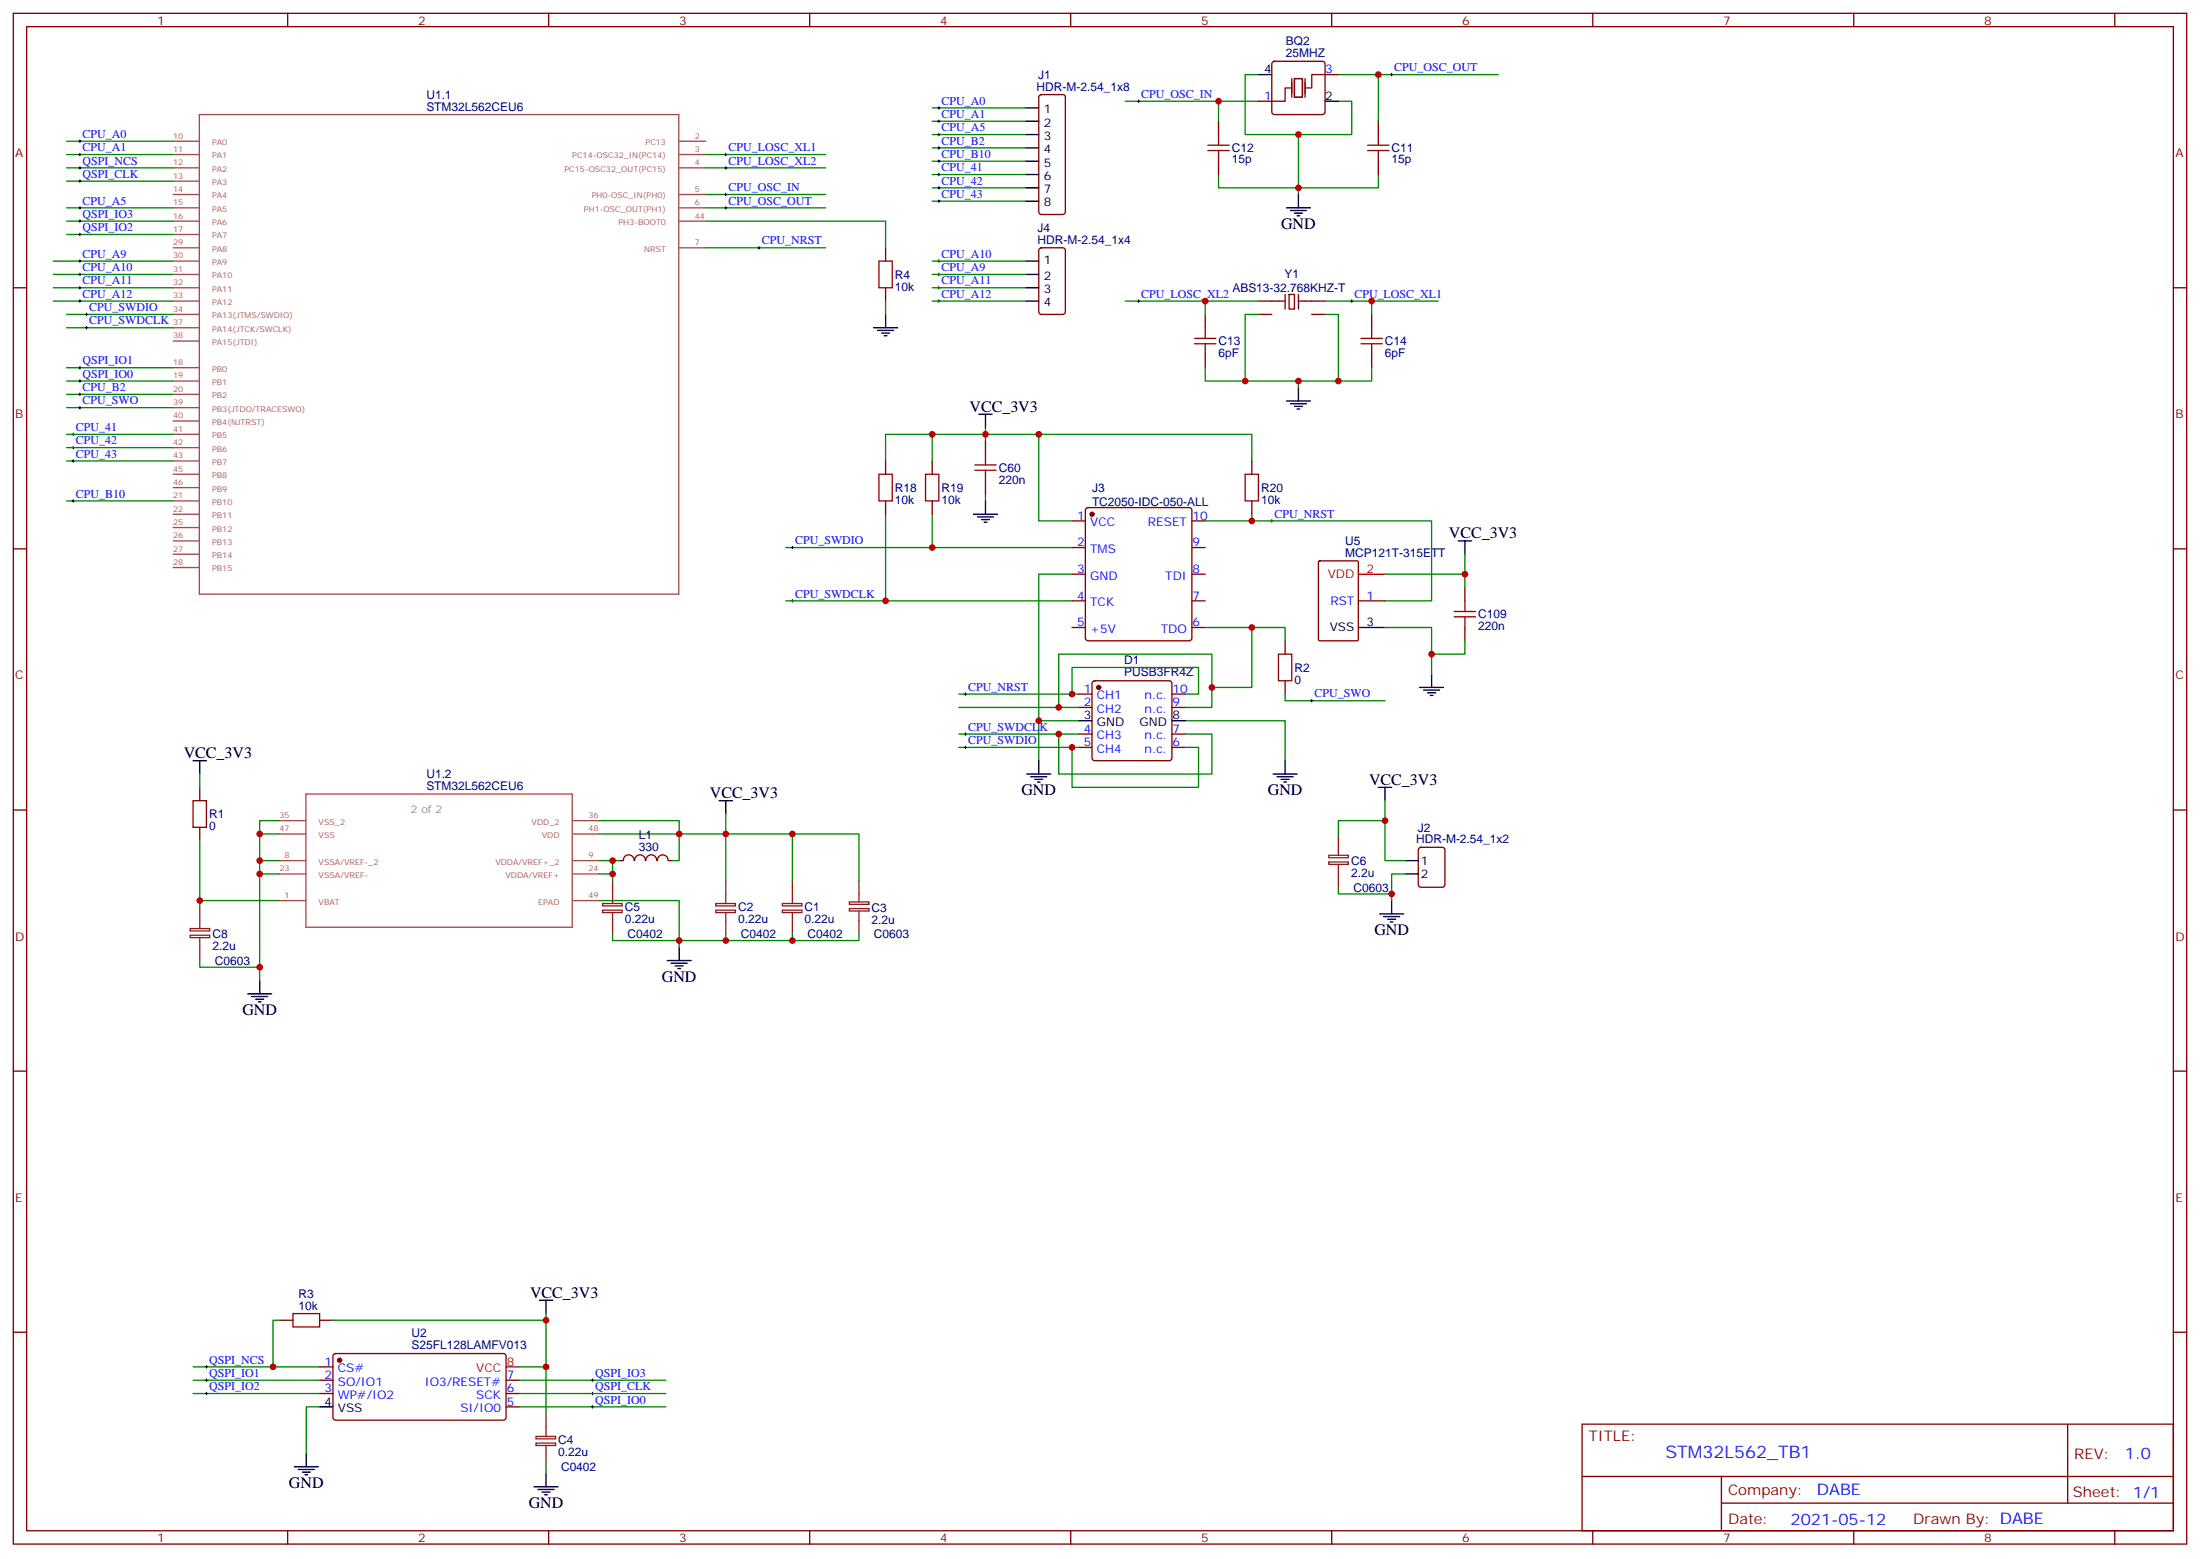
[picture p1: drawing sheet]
<svg xmlns="http://www.w3.org/2000/svg" width="583mm" height="413mm" viewBox="0 0 583 413" stroke-linecap="round" stroke-linejoin="round" font-family="sans-serif">
<g fill="none" stroke="#870000" stroke-width=".35">
<path d="M3.5 3.5h575.8v405.4h-575.8zM7.1 7.1h568.6v398.2h-568.6zM76.2 3.5v3.6M145.3 3.5v3.6M214.5 3.5v3.6M283.6 3.5v3.6M337.1 16.4l.5-.2h12.7a.71 .71 0 0 1 .7 .7v12.7l-.2 .5-.5 .2h-12.7l-.5-.2-.2-.5v-12.7zM351 19.8h3.5M352.8 3.5v3.6M421.9 3.5v3.6M491.1 3.5v3.6M560.2 3.5v3.6"/>
<path d="M275.4 25.3l.5-.3h5.6a.71 .71 0 0 1 .7 .8v30.3l-.2 .5-.5 .2h-5.6l-.5-.2-.2-.5v-30.3zM322.8 32.1v3.5M333.4 26.8h3.5M365.1 32.1v3.5M322.8 42.7v3.5M365.1 42.7v3.5M3.5 76.2h3.6M234.6 65.6v3.5M234.6 76.2v3.5M275.4 65.8l.5-.2h5.6a.71 .71 0 0 1 .7 .7v16.5l-.7 .5h-5.6l-.5-.3-.2-.5v-16.2zM333.4 79.7h7M340.4 78v3.8"/>
<path d="M341.5 78h1.4v3.8h-1.4zM344 79.7h7M344 78v3.8M575.7 76.2h3.6M319.3 83.3v3.5M319.3 93.8v3.6M333.4 83.3h3.5M347.5 83.3h3.5M363.4 83.3v3.5M363.4 93.8v3.6M261.1 116.8v3.5M234.6 122.1v3.5"/>
<path d="M234.6 132.6v3.6M246.9 122.1v3.5M246.9 132.6v3.6M261.1 127.4v3.5M284 137.9h3.5M287.7 134.6l.5-.2h26.8a.71 .71 0 0 1 .7 .7v33.9l-.2 .5-.5 .2h-26.8l-.5-.2-.2-.5v-33.9zM315.7 137.9h3.6M331.6 122.1v3.5M331.6 132.6v3.6M3.5 145.3h3.6M284 145h3.5M284 152h3.5"/>
<path d="M284 159.1h3.5M315.7 145h3.6M315.7 152h3.6M315.7 159.1h3.6M349.3 148.7l.3-.2h9.9l.3 .2v20.6l-.2 .3-10 .1-.3-.2zM359.8 159.1h7.1M388.1 155.6v3.5M575.7 145.3h3.6M284 166.2h3.5M315.7 166.2h3.6M340.4 169.7v3.5M388.1 166.2v3.5"/>
<path d="M285.8 183.8h3.5M285.8 187.3h3.5M285.8 194.4h3.5M285.8 197.9h3.5M289.5 180.5l.5-.2h19.7a.71 .71 0 0 1 .7 .7v19.7l-.2 .5-.5 .2h-19.7l-.5-.2-.2-.5v-19.7zM310.4 183.8h3.6M310.4 187.3h3.6M310.4 194.4h3.6M310.4 197.9h3.6M340.4 180.3v3.5M3.5 214.5h3.6M52.9 208.5v3.5"/>
<path d="M52.9 219.1v3.5M575.7 214.5h3.6M164 227.9h1.1M165.1 227.9a1.41 1.41 0 0 1 1.4-1.5 1.41 1.41 0 0 1 1.5 1.5M168.1 227.9a1.41 1.41 0 0 1 1.4-1.5 1.41 1.41 0 0 1 1.4 1.5M171.1 227.9a1.41 1.41 0 0 1 1.4-1.5 1.41 1.41 0 0 1 1.4 1.5M174.2 227.9a1.41 1.41 0 0 1 1.4-1.5 1.41 1.41 0 0 1 1.4 1.5M177.1 227.9h1.1M375.9 224.6l.5-.2h5.7a.71 .71 0 0 1 .7 .7l-.1 9.4-.6 .4h-5.7l-.5-.2-.2-.5v-9.1zM3.5 283.6h3.6M575.7 283.6h3.6M3.5 352.8h3.6"/>
<path d="M74.1 349.6h3.5M84.7 349.6h3.5M88.4 358.6l.5-.2h44.4a.71 .71 0 0 1 .8 .7v16.3l-.5 .6-44.7 .1-.5-.3-.2-.4v-16.3zM575.7 352.8h3.6M84.7 361.9h3.5M84.7 365.5h3.5M84.7 369h3.5M134.1 365.5h3.5M134.1 369h3.5M134.1 372.5h3.5M419.1 377.1h156.6v28.2h-156.6zM547.7 377.1v20.9"/>
<path d="M419.1 391h156.5M456 398h119.6M456 391v14.1M76.2 405.3v3.6M145.3 405.3v3.6M214.5 405.3v3.6M283.6 405.3v3.6M352.8 405.3v3.6M421.9 405.3v3.6M491.1 405.3v3.6M560.2 405.3v3.6"/>
</g>
<g fill="none" stroke="#a64a4a" stroke-width=".35">
<path d="M45.9 37.4h6.9M52.8 30.3h127v127h-127zM180 37.4h7M45.9 40.9h6.9M45.9 44.4h6.9M45.9 48h6.9M45.9 51.5h6.9M45.9 55h6.9M45.9 58.6h6.9M180 40.9h7M180 44.4h7M180 51.5h7"/>
<path d="M180 55h7M180 58.6h7M45.9 62.1h6.9M45.9 65.6h6.9M45.9 69.1h6.9M45.9 72.7h6.9M45.9 76.2h6.9M45.9 79.7h6.9M180 65.6h7M45.9 83.3h6.9M45.9 86.8h6.9M45.9 90.3h6.9"/>
<path d="M45.9 97.4h6.9M45.9 100.9h6.9M45.9 104.4h6.9M45.9 107.9h6.9M45.9 111.5h6.9M45.9 115h6.9M45.9 118.5h6.9M45.9 122.1h6.9M45.9 125.6h6.9M45.9 129.1h6.9M45.9 132.6h6.9M45.9 136.2h6.9"/>
<path d="M45.9 139.7h6.9M45.9 143.2h6.9M45.9 146.8h6.9M45.9 150.3h6.9M74.1 217.3h6.9M81 210.3h70.6v35.2h-70.6zM151.8 217.3h6.9M74.1 220.8h6.9M74.1 227.9h6.9M74.1 231.4h6.9M74.1 238.5h6.9M151.8 220.8h6.9"/>
<path d="M151.8 227.9h6.9M151.8 231.4h6.9M151.8 238.5h6.9"/>
</g>
<g fill="none" stroke="#8c2424" stroke-width=".35">
<path d="M159.6 239.3h5.2v.6h-5.2zM162.3 233.2v6M189.6 239.3h5.2v.6h-5.2zM192.3 233.2v6M207.3 239.3h5.1v.6h-5.1zM209.9 233.2v6M225 238.8h5.2v.7h-5.2zM227.5 233.2v5.6M352 228.2h5.2v.7h-5.2zM352 226.5h5.2v.6h-5.2zM354.5 220.8v5.7M354.5 229v5.9"/>
<path d="M50.4 247.6h5.2v.7h-5.2zM50.4 245.9h5.2v.6h-5.2zM52.9 240.2v5.7M52.9 248.4v6M159.6 241h5.2v.7h-5.2zM162.3 241.7v5.6M189.6 241h5.2v.7h-5.2zM192.3 241.7v5.6M207.3 241h5.1v.7h-5.1zM209.9 241.7v5.6M225 240.6h5.2v.6h-5.2zM227.5 241.3v6"/>
<path d="M144.6 374.3v6M142 380.4h5.2v.6h-5.2zM142 382.1h5.2v.7h-5.2zM144.6 382.8v5.6"/>
</g>
<g fill="none" stroke="#000" stroke-width=".35">
<path d="M333.4 19.8h3.5M271.6 28.6h3.6M271.6 32.1h3.6M271.6 35.6h3.6M271.6 39.2h3.6M351 26.8h3.5M271.6 42.7h3.6M271.6 46.2h3.6M271.6 49.7h3.6M271.6 53.3h3.6M340.8 55h6.3M341.8 55.7h4.3"/>
<path d="M342.9 56.4h2.1M343.6 57.1h.7M344 51.5v3.5M271.6 69.1h3.6M271.6 72.7h3.6M271.6 76.2h3.6M271.6 79.7h3.6M231.4 86.8h6.4M232.5 87.5h4.2M233.5 88.2h2.2M234.2 88.9h.7M234.6 83.3v3.5"/>
<path d="M259.3 109.7h3.5M261.1 109.7v3.5M340.8 106.2h6.3M341.8 106.9h4.3M342.9 107.6h2.1M343.6 108.3h.7M344 102.7v3.5M257.9 136.2h6.3M258.9 136.9h4.3M260 137.6h2.1M260.7 138.3h.7M261.1 132.6v3.6"/>
<path d="M386.3 143.2h3.5M388.1 143.2v3.6M359.8 166.2h7.1M379.2 178.5v3.5M285.8 190.9h3.5M310.4 190.9h3.6M376.1 182h6.3M377.1 182.7h4.3M378.2 183.4h2.1M378.9 184.1h.7M51.2 201.4h3.5M52.9 201.4v3.6"/>
<path d="M190.5 212h3.5M192.3 212v3.5M272 205h6.3M273 205.7h4.3M274.1 206.4h2.1M274.8 207.1h.7M275.2 201.4v3.6M337.3 205h6.3M338.3 205.7h4.2M339.4 206.4h2.1M340.1 207.1h.7M340.4 201.4v3.6"/>
<path d="M365.1 208.5h3.6M366.9 208.5v3.5M368.7 238.5v3.5M372.2 227.9h3.5M372.2 231.4h3.5M68.8 259.6v3.6M176.7 254.4h6.4M177.8 255.1h4.2M178.9 255.8h2.1M179.6 256.5h.7M179.9 250.8v3.6M365.5 242h6.3"/>
<path d="M366.5 242.7h4.3M367.6 243.4h2.1M368.3 244.1h.7M65.6 263.2h6.4M66.7 263.9h4.2M67.7 264.6h2.1M68.4 265.3h.7M142.9 344.3h3.5M144.6 344.3v3.5M84.7 372.5h3.5M78 388.4h6.3M79 389.1h4.3"/>
<path d="M80.1 389.8h2.1M80.8 390.5h.7M81.1 384.9v3.5M141.5 393.7h6.3M142.5 394.4h4.3M143.6 395.1h2.1M144.3 395.8h.7M144.6 390.2v3.5"/>
</g>
<g fill="none" stroke="#008700" stroke-width=".35">
<path d="M333.4 19.8h-3.6v15.8h14.2v15.9M354.5 19.8h42.4M365.1 19.8v12.3M17.6 37.4h28.3M246.9 39.2h24.7M246.9 35.6h24.7M246.9 32.1h24.7M246.9 28.6h24.7M298.1 26.8h35.3M322.8 26.8v5.3M354.5 26.8h3.6v8.8h-14.1M17.6 40.9h28.3"/>
<path d="M17.6 44.4h28.3M17.6 55h28.3M17.6 48h28.3M17.6 58.6h28.3M187 58.6h47.6v7M187 40.9h31.7M187 44.4h31.7M187 51.5h31.7M187 55h31.7M246.9 53.3h24.7M246.9 49.7h24.7M246.9 46.2h24.7"/>
<path d="M246.9 42.7h24.7M322.8 46.2v3.5h42.3v-3.5M14.1 79.7h31.8M14.1 76.2h31.8M14.1 69.1h31.8M14.1 72.7h31.8M17.6 62.1h28.3M187 65.6h31.7M234.6 79.7v3.6M246.9 79.7h24.7M246.9 76.2h24.7M246.9 69.1h24.7"/>
<path d="M246.9 72.7h24.7M298.1 79.7h21.2M333.4 79.7h-14.1v3.6M351 79.7h12.4v3.6M363.4 79.7h17.6M17.6 83.3h28.3M17.6 86.8h28.3M17.6 97.4h28.3M319.3 97.4v3.5h24.7v1.8M333.4 83.3h-3.6v17.6M351 83.3h3.5v17.6M363.4 97.4v3.5h-19.4"/>
<path d="M17.6 107.9h28.3M17.6 100.9h28.3M17.6 118.5h28.3M17.6 115h28.3M17.6 104.4h28.3M246.9 115v7.1M261.1 113.2v3.6M275.2 115h56.4v7.1M17.6 122.1h28.3M17.6 132.6h28.3M234.6 122.1v-7.1h40.6v22.9h8.8M234.6 136.2v22.9"/>
<path d="M246.9 136.2v8.8M261.1 130.9v1.7M319.3 137.9h59.9v21.2h-12.3M331.6 136.2v1.7M208.1 145h75.9M208.1 159.1h75.9M284 152h-8.8v49.4M388.1 146.8v5.2h-21.2M388.1 152v3.6M319.3 166.2h21.1v3.5M331.6 166.2v15.8h-10.6M366.9 166.2h12.3v12.3"/>
<path d="M388.1 169.7v3.5h-8.9M254 183.8h30M254 187.3h26.5M254 194.4h26.5M254 197.9h30M275.2 190.9h10.6M285.8 183.8h-1.8v-7.1h33.5v7.1h-3.5M285.8 187.3h-5.3v-14.1h40.5v14.1h-7M285.8 194.4h-5.3v10.6h40.5v-10.6h-7M285.8 197.9h-1.8v10.6h33.5v-10.6h-3.5M314 190.9h26.4v10.5M340.4 183.8v1.8h26.5"/>
<path d="M52.9 205v3.5M74.1 217.3h-5.3v3.5M158.7 217.3h21.2v3.5h-21.2M192.3 215.5v5.3h17.6v12.4M366.9 212v15.9h5.3M366.9 217.3h-12.4v3.5M52.9 222.6v17.6M52.9 238.5h21.2M74.1 231.4h-5.3v28.2M74.1 227.9h-5.3v3.5M74.1 220.8h-5.3v7.1M158.7 238.5h21.2v12.3"/>
<path d="M158.7 227.9h3.6v3.5h-3.6M162.3 227.9h1.7M162.3 231.4v1.8M178.2 227.9h1.7v-7.1h12.4v12.4M209.9 220.8h17.6v12.4M354.5 234.9v1.8h14.2M372.2 231.4h-3.5v7.1M52.9 254.4v1.7h15.9M162.3 247.3v1.8h30v-1.8M209.9 247.3v1.8h-17.6M227.5 247.3v1.8h-17.6M74.1 349.6h-1.8v12.3"/>
<path d="M88.2 349.6h56.4M144.6 347.8v14.1M51.2 369h33.5M51.2 365.5h33.5M51.2 361.9h33.5M84.7 372.5h-3.6v12.4M137.6 361.9h7v12.4M137.6 369h38.8M137.6 365.5h38.8M137.6 372.5h38.8M144.6 388.4v1.8"/>
</g>
<g fill="none" stroke="#a10000" stroke-width=".35">
<path d="M320 39.9h5.6M320 38.5h5.6M322.8 35.6v2.9M322.8 39.9v2.8M362.3 39.9h5.6M362.3 38.5h5.6M365.1 35.6v2.9M365.1 39.9v2.8M232.8 69.1h3.6v7.1h-3.6zM316.4 91h5.7M316.4 89.6h5.7M319.3 86.8v2.8"/>
<path d="M319.3 91v2.8M360.5 91h5.7M360.5 89.6h5.7M363.4 86.8v2.8M363.4 91v2.8M232.8 125.6h3.6v7h-3.6zM245.2 125.6h3.5v7h-3.5zM258.2 124.5h5.7M258.2 123.1h5.7M261.1 120.3v2.8M261.1 124.5v2.9M329.8 125.6h3.6v7h-3.6z"/>
<path d="M388.1 159.1v2.8M338.7 173.2h3.5v7.1h-3.5zM385.2 163.3h5.7M385.2 161.9h5.7M388.1 163.3v2.9M51.2 212h3.5v7.1h-3.5zM77.6 347.8h7.1v3.6h-7.1z"/>
</g>
<g fill="none" stroke="#000" stroke-width=".26">
<path d="M368.3 19.8h.7M368.7 19.4v.7M20.8 37.4h.7M21.2 37v.7M248.4 28.6h.7M248.4 32.1h.7M248.4 39.2h.7M248.4 35.6h.7M248.7 28.2v.7M248.7 31.8v.7M248.7 35.3v.7M248.7 38.8v.7"/>
<path d="M301.3 26.8h.7M301.6 26.5v.7M20.8 55h.7M20.8 40.9h.7M20.8 44.4h.7M20.8 48h.7M20.8 58.6h.7M21.2 40.6v.7M21.2 44.1v.7M21.2 47.6v.7M21.2 54.7v.7M21.2 58.2v.7"/>
<path d="M191.9 51.5h.7M191.9 55h.7M191.9 40.9h.7M191.9 44.4h.7M192.3 40.6v.7M192.3 44.1v.7M192.3 51.2v.7M192.3 54.7v.7M248.4 53.3h.7M248.4 49.7h.7M248.4 46.2h.7M248.4 42.7h.7"/>
<path d="M248.7 42.3v.7M248.7 45.9v.7M248.7 49.4v.7M248.7 52.9v.7M20.8 79.7h.7M20.8 62.1h.7M20.8 69.1h.7M20.8 72.7h.7M20.8 76.2h.7M21.2 61.7v.7M21.2 68.8v.7M21.2 72.3v.7"/>
<path d="M21.2 75.8v.8M21.2 79.4v.7M200.7 65.6h.7M201.1 65.3v.7M248.4 79.7h.7M248.4 69.1h.7M248.4 72.7h.7M248.4 76.2h.7M248.7 68.8v.7M248.7 72.3v.7M248.7 75.8v.8M248.7 79.4v.7"/>
<path d="M301.3 79.7h.7M301.6 79.4v.7M357.7 79.7h.7M358.1 79.4v.7M20.8 97.4h.7M21.2 97v.7M22.6 83.3h.7M22.6 86.8h.7M22.9 82.9v.7M22.9 86.4v.7M19 118.5h.8M19 115h.8"/>
<path d="M19.4 114.7v.7M19.4 118.2v.7M20.8 107.9h.7M20.8 100.9h.7M20.8 104.4h.7M21.2 100.5v.7M21.2 104.1v.7M21.2 107.6v.7M19 122.1h.8M19 132.6h.8M19.4 121.7v.7M19.4 132.3v.7"/>
<path d="M336.5 137.9h.8M336.9 137.6v.7M209.5 145h.8M209.5 159.1h.8M209.9 144.6v.7M209.9 158.7v.8M255.4 183.8h.7M255.4 194.4h.7M255.4 197.9h.7M255.8 183.4v.7M255.8 194v.7M255.8 197.6v.7"/>
<path d="M347.1 185.6h.7M347.5 185.2v.7M54.3 369h.7M54.3 365.5h.7M54.3 361.9h.7M54.7 361.6v.7M54.7 365.1v.7M54.7 368.7v.7M156.6 369h.7M156.6 365.5h.7M156.6 372.5h.7M157 365.1v.7"/>
<path d="M157 368.7v.7M157 372.2v.7"/>
</g>
<g fill="#870000" stroke="#870000" stroke-width=".35">
<circle cx="289.3" cy="136.2" r=".53"/>
<circle cx="291" cy="182" r=".53"/>
<circle cx="90" cy="360.2" r=".53"/>
</g>
<path d="M359.8 152h7.1M134.1 361.9h3.5" fill="none" stroke="#f00" stroke-width=".35"/>
<path d="M351 19.8h-3.5v3.5h-1.4M341.8 23.3h-1.4v3.5h-3.5M342.2 20.8v5M342.9 20.8h2.1v5h-2.1zM345.7 20.8v5" fill="none" stroke="#870012" stroke-width=".35"/>
<g fill="#c00">
<circle cx="68.8" cy="231.4" r=".88"/>
<circle cx="68.8" cy="227.9" r=".88"/>
<circle cx="68.8" cy="220.8" r=".88"/>
<circle cx="52.9" cy="238.5" r=".88"/>
<circle cx="68.8" cy="256.1" r=".88"/>
<circle cx="179.9" cy="220.8" r=".88"/>
<circle cx="192.3" cy="220.8" r=".88"/>
<circle cx="209.9" cy="220.8" r=".88"/>
<circle cx="179.9" cy="249.1" r=".88"/>
<circle cx="192.3" cy="249.1" r=".88"/>
<circle cx="209.9" cy="249.1" r=".88"/>
<circle cx="162.3" cy="227.9" r=".88"/>
<circle cx="162.3" cy="231.4" r=".88"/>
<circle cx="331.6" cy="137.9" r=".88"/>
<circle cx="275.2" cy="115" r=".88"/>
<circle cx="388.1" cy="152" r=".88"/>
<circle cx="379.2" cy="173.2" r=".88"/>
<circle cx="246.9" cy="145" r=".88"/>
<circle cx="234.6" cy="159.1" r=".88"/>
<circle cx="261.1" cy="115" r=".88"/>
<circle cx="246.9" cy="115" r=".88"/>
<circle cx="275.2" cy="190.9" r=".88"/>
<circle cx="322.8" cy="26.8" r=".88"/>
<circle cx="344" cy="49.7" r=".88"/>
<circle cx="319.3" cy="79.7" r=".88"/>
<circle cx="329.8" cy="100.9" r=".88"/>
<circle cx="344" cy="100.9" r=".88"/>
<circle cx="354.5" cy="100.9" r=".88"/>
<circle cx="363.4" cy="79.7" r=".88"/>
<circle cx="344" cy="35.6" r=".88"/>
<circle cx="365.1" cy="19.8" r=".88"/>
<circle cx="72.3" cy="361.9" r=".88"/>
<circle cx="284" cy="183.8" r=".88"/>
<circle cx="280.5" cy="187.3" r=".88"/>
<circle cx="280.5" cy="194.4" r=".88"/>
<circle cx="284" cy="197.9" r=".88"/>
<circle cx="321" cy="182" r=".88"/>
<circle cx="331.6" cy="166.2" r=".88"/>
<circle cx="368.7" cy="236.7" r=".88"/>
<circle cx="366.9" cy="217.3" r=".88"/>
<circle cx="144.6" cy="361.9" r=".88"/>
<circle cx="144.6" cy="349.6" r=".88"/>
</g>
<text font-size="4.6" fill="#00f" x="441.2" y="386.1">STM32L562_TB1</text>
<g font-size="4.2">
<text x="339.4" y="60.7">GND</text>
<text x="256.8" y="109">VCC_3V3</text>
<text x="383.8" y="142.5">VCC_3V3</text>
<text x="48.7" y="200.7">VCC_3V3</text>
<text x="362.7" y="207.8">VCC_3V3</text>
<text x="188" y="211.3">VCC_3V3</text>
<text x="270.6" y="210.6">GND</text>
<text x="335.8" y="210.6">GND</text>
<text x="364.1" y="247.6">GND</text>
<text x="175.3" y="260">GND</text>
<text x="64.2" y="268.8">GND</text>
<text x="140.4" y="343.6">VCC_3V3</text>
<text x="76.6" y="394.1">GND</text>
<text x="140.1" y="399.3">GND</text>
</g>
<g font-size="4.2" fill="#00f">
<text x="562.9" y="386.4">1.0</text>
<text x="481.3" y="395.9">DABE</text>
<text x="474.4" y="403.7">2021-05-12</text>
</g>
<g font-size="3.9" fill="#800">
<text x="420.9" y="381.7">TITLE:</text>
<text x="549.5" y="386.4">REV:</text>
<text x="457.8" y="395.9">Company:</text>
<text x="549.1" y="396.5">Sheet: 1/1</text>
<text x="457.8" y="403.6">Date:</text>
<text x="506.8" y="403.7">Drawn By: DABE</text>
</g>
<g font-size="3.2" fill="#800">
<text x="41.6" y="6.5">1</text>
<text x="110.8" y="6.5">2</text>
<text x="179.9" y="6.5">3</text>
<text x="249.1" y="6.5">4</text>
<text x="318.2" y="6.5">5</text>
<text x="387.3" y="6.5">6</text>
<text x="456.5" y="6.5">7</text>
<text x="525.6" y="6.5">8</text>
<text x="4.1" y="41.6">A</text>
<text x="576.3" y="41.6">A</text>
<text x="4.1" y="110.8">B</text>
<text x="576.3" y="110.8">B</text>
<text x="4.1" y="179.9">C</text>
<text x="576.3" y="179.9">C</text>
<text x="4.1" y="249.1">D</text>
<text x="576.3" y="249.1">D</text>
<text x="4.1" y="318.2">E</text>
<text x="576.3" y="318.2">E</text>
<text x="41.6" y="408.3">1</text>
<text x="110.8" y="408.3">2</text>
<text x="179.9" y="408.3">3</text>
<text x="249.1" y="408.3">4</text>
<text x="318.2" y="408.3">5</text>
<text x="387.3" y="408.3">6</text>
<text x="456.5" y="408.3">7</text>
<text x="525.6" y="408.3">8</text>
</g>
<g font-size="3.2" fill="#000080">
<text x="340.7" y="12">BQ2</text>
<text x="340.7" y="15.2">25MHZ</text>
<text x="274.6" y="24">HDR-M-2.54_1x8</text>
<text x="275.1" y="21.1">J1</text>
<text x="112.9" y="29.3">STM32L562CEU6</text>
<text x="112.9" y="26.1">U1.1</text>
<text x="326.3" y="40.3">C12</text>
<text x="368.7" y="40.3">C11</text>
<text x="326.3" y="43.3">15p</text>
<text x="368.7" y="43.3">15p</text>
<text x="274.8" y="64.6">HDR-M-2.54_1x4</text>
<text x="274.8" y="61.4">J4</text>
<text x="237.1" y="77">10k</text>
<text x="237.1" y="73.8">R4</text>
<text x="326.5" y="77.4">ABS13-32.768KHZ-T</text>
<text x="340.3" y="73.7">Y1</text>
<text x="322.8" y="94.7">6pF</text>
<text x="322.8" y="91.4">C13</text>
<text x="366.9" y="94.7">6pF</text>
<text x="366.9" y="91.4">C14</text>
<text x="264.6" y="125">C60</text>
<text x="237.1" y="130.3">R18</text>
<text x="249.4" y="130.3">R19</text>
<text x="264.6" y="128.1">220n</text>
<text x="289.3" y="130.4">J3</text>
<text x="334.1" y="130.3">R20</text>
<text x="237.1" y="133.4">10k</text>
<text x="249.4" y="133.4">10k</text>
<text x="289.3" y="133.9">TC2050-IDC-050-ALL</text>
<text x="334.1" y="133.4">10k</text>
<text x="356.3" y="147.5">MCP121T-315ETT</text>
<text x="356.3" y="144.3">U5</text>
<text x="391.6" y="167">220n</text>
<text x="391.6" y="163.8">C109</text>
<text x="297.8" y="179">PUSB3FR4Z</text>
<text x="297.8" y="175.9">D1</text>
<text x="342.9" y="177.9">R2</text>
<text x="342.9" y="181.1">0</text>
<text x="112.9" y="209.2">STM32L562CEU6</text>
<text x="112.9" y="206">U1.2</text>
<text x="55.4" y="219.9">0</text>
<text x="55.4" y="216.7">R1</text>
<text x="375.6" y="220.4">J2</text>
<text x="169.2" y="222.2">L1</text>
<text x="169.2" y="225.3">330</text>
<text x="375.1" y="223.3">HDR-M-2.54_1x2</text>
<text x="357.9" y="232.2">2.2u</text>
<text x="357.9" y="229.1">C6</text>
<text x="358.5" y="236.1">C0603</text>
<text x="165.5" y="244.5">0.22u</text>
<text x="165.5" y="241.3">C5</text>
<text x="195.5" y="244.5">0.22u</text>
<text x="195.5" y="241.3">C2</text>
<text x="213.1" y="244.5">0.22u</text>
<text x="213.2" y="241.3">C1</text>
<text x="230.9" y="244.5">2.2u</text>
<text x="230.9" y="241.4">C3</text>
<text x="56.3" y="251.6">2.2u</text>
<text x="56.3" y="248.5">C8</text>
<text x="166.3" y="248.4">C0402</text>
<text x="196.2" y="248.4">C0402</text>
<text x="213.9" y="248.4">C0402</text>
<text x="231.5" y="248.4">C0603</text>
<text x="56.9" y="255.5">C0603</text>
<text x="79" y="346.8">10k</text>
<text x="79" y="343.6">R3</text>
<text x="109" y="357.2">S25FL128LAMFV013</text>
<text x="109" y="354">U2</text>
<text x="147.9" y="382.4">C4</text>
<text x="147.9" y="385.6">0.22u</text>
<text x="148.6" y="389.6">C0402</text>
</g>
<g font-size="3.2">
<text x="334.9" y="19.4">4</text>
<text x="276.5" y="30">1</text>
<text x="351" y="26.5">2</text>
<text x="276.5" y="33.5">2</text>
<text x="276.5" y="37">3</text>
<text x="276.5" y="40.6">4</text>
<text x="276.5" y="44.1">5</text>
<text x="276.5" y="47.6">6</text>
<text x="276.5" y="51.2">7</text>
<text x="276.5" y="54.7">8</text>
<text x="276.5" y="69.8">1</text>
<text x="276.5" y="74.1">2</text>
<text x="276.5" y="77.6">3</text>
<text x="276.5" y="81.1">4</text>
<text x="352.3" y="167.2">VSS</text>
<text x="361.9" y="165.8">3</text>
<text x="287.1" y="190.5">3</text>
<text x="310.6" y="190.5">8</text>
<text x="290.6" y="192.3">GND</text>
<text x="301.9" y="192.3">GND</text>
<text x="376.4" y="229">1</text>
<text x="376.4" y="232.5">2</text>
<text x="86" y="372.2">4</text>
<text x="89.5" y="373.9">VSS</text>
</g>
<g font-size="3.2" fill="#00f">
<text x="351" y="19.4">3</text>
<text x="369.4" y="18.9">CPU_OSC_OUT</text>
<text x="249.4" y="27.7">CPU_A0</text>
<text x="302.3" y="25.9">CPU_OSC_IN</text>
<text x="334.9" y="26.5">1</text>
<text x="249.4" y="31.2">CPU_A1</text>
<text x="249.4" y="34.7">CPU_A5</text>
<text x="21.9" y="36.5">CPU_A0</text>
<text x="21.9" y="40">CPU_A1</text>
<text x="193" y="40">CPU_LOSC_XL1</text>
<text x="249.4" y="38.3">CPU_B2</text>
<text x="249.4" y="41.8">CPU_B10</text>
<text x="21.9" y="47.1">QSPI_CLK</text>
<text x="21.9" y="43.6">QSPI_NCS</text>
<text x="193" y="43.6">CPU_LOSC_XL2</text>
<text x="249.4" y="45.3">CPU_41</text>
<text x="193" y="50.6">CPU_OSC_IN</text>
<text x="249.4" y="52.4">CPU_43</text>
<text x="249.4" y="48.9">CPU_42</text>
<text x="21.9" y="57.7">QSPI_IO3</text>
<text x="21.9" y="54.2">CPU_A5</text>
<text x="193" y="54.2">CPU_OSC_OUT</text>
<text x="21.9" y="61.2">QSPI_IO2</text>
<text x="201.8" y="64.7">CPU_NRST</text>
<text x="21.9" y="68.3">CPU_A9</text>
<text x="21.9" y="71.8">CPU_A10</text>
<text x="249.4" y="71.8">CPU_A9</text>
<text x="249.4" y="68.3">CPU_A10</text>
<text x="21.9" y="75.3">CPU_A11</text>
<text x="249.4" y="75.3">CPU_A11</text>
<text x="21.9" y="78.8">CPU_A12</text>
<text x="23.6" y="82.4">CPU_SWDIO</text>
<text x="249.4" y="78.8">CPU_A12</text>
<text x="302.3" y="78.8">CPU_LOSC_XL2</text>
<text x="358.8" y="78.8">CPU_LOSC_XL1</text>
<text x="23.6" y="85.9">CPU_SWDCLK</text>
<text x="21.9" y="96.5">QSPI_IO1</text>
<text x="21.9" y="100">QSPI_IO0</text>
<text x="21.9" y="107.1">CPU_SWO</text>
<text x="21.9" y="103.5">CPU_B2</text>
<text x="20.1" y="117.7">CPU_42</text>
<text x="20.1" y="114.1">CPU_41</text>
<text x="20.1" y="121.2">CPU_43</text>
<text x="20.1" y="131.8">CPU_B10</text>
<text x="285.3" y="137.6">1</text>
<text x="315.9" y="137.6">10</text>
<text x="337.6" y="137.1">CPU_NRST</text>
<text x="288.8" y="139.3">VCC</text>
<text x="304.1" y="139.3">RESET</text>
<text x="210.6" y="144.1">CPU_SWDIO</text>
<text x="285.3" y="144.6">2</text>
<text x="288.8" y="146.4">TMS</text>
<text x="315.9" y="144.6">9</text>
<text x="285.3" y="151.7">3</text>
<text x="288.8" y="153.5">GND</text>
<text x="308.7" y="153.5">TDI</text>
<text x="315.9" y="151.7">8</text>
<text x="210.6" y="158.2">CPU_SWDCLK</text>
<text x="285.3" y="158.7">4</text>
<text x="288.8" y="160.5">TCK</text>
<text x="315.9" y="158.7">7</text>
<text x="352.4" y="160.2">RST</text>
<text x="361.9" y="158.7">1</text>
<text x="285.3" y="165.8">5</text>
<text x="288.8" y="167.6">+5V</text>
<text x="307.5" y="167.6">TDO</text>
<text x="315.9" y="165.8">6</text>
<text x="256.5" y="182.9">CPU_NRST</text>
<text x="287.1" y="183.4">1</text>
<text x="290.6" y="185.2">CH1</text>
<text x="303.2" y="185.2">n.c.</text>
<text x="310.6" y="183.4">10</text>
<text x="348.2" y="184.7">CPU_SWO</text>
<text x="287.1" y="187">2</text>
<text x="290.6" y="188.7">CH2</text>
<text x="303.2" y="188.7">n.c.</text>
<text x="310.6" y="187">9</text>
<text x="256.5" y="193.5">CPU_SWDCLK</text>
<text x="256.5" y="197">CPU_SWDIO</text>
<text x="287.1" y="194">4</text>
<text x="287.1" y="197.6">5</text>
<text x="290.6" y="195.8">CH3</text>
<text x="303.2" y="195.8">n.c.</text>
<text x="310.6" y="197.6">6</text>
<text x="310.6" y="194">7</text>
<text x="290.6" y="199.3">CH4</text>
<text x="303.2" y="199.3">n.c.</text>
<text x="55.4" y="364.6">QSPI_IO1</text>
<text x="55.4" y="361.1">QSPI_NCS</text>
<text x="86" y="361.6">1</text>
<text x="86" y="365.1">2</text>
<text x="89.5" y="363.4">CS#</text>
<text x="134.2" y="365.1">7</text>
<text x="157.7" y="364.6">QSPI_IO3</text>
<text x="55.4" y="368.1">QSPI_IO2</text>
<text x="86" y="368.7">3</text>
<text x="89.5" y="366.9">SO/IO1</text>
<text x="89.5" y="370.4">WP#/IO2</text>
<text x="112.5" y="366.9">IO3/RESET#</text>
<text x="126.2" y="370.4">SCK</text>
<text x="134.2" y="368.7">6</text>
<text x="157.7" y="368.1">QSPI_CLK</text>
<text x="157.7" y="371.7">QSPI_IO0</text>
<text x="122" y="373.9">SI/IO0</text>
<text x="134.2" y="372.2">5</text>
</g>
<g font-size="3.2" fill="#f00">
<text x="351.7" y="153.1">VDD</text>
<text x="361.9" y="151.7">2</text>
<text x="126.1" y="363.4">VCC</text>
<text x="134.2" y="361.6">8</text>
</g>
<text font-size="2.8" fill="#838383" x="108.9" y="215.2">2 of 2</text>
<g font-size="2.1" fill="#a54b4b">
<text x="45.8" y="36.7">10</text>
<text x="45.8" y="40.2">11</text>
<text x="56.2" y="38.4">PA0</text>
<text x="56.2" y="42">PA1</text>
<text x="151.6" y="42">PC14-OSC32_IN(PC14)</text>
<text x="171" y="38.4">PC13</text>
<text x="184.1" y="36.7">2</text>
<text x="184.1" y="40.2">3</text>
<text x="45.8" y="43.8">12</text>
<text x="45.8" y="47.3">13</text>
<text x="56.2" y="45.5">PA2</text>
<text x="149.5" y="45.5">PC15-OSC32_OUT(PC15)</text>
<text x="184.1" y="43.8">4</text>
<text x="45.8" y="50.8">14</text>
<text x="56.2" y="49">PA3</text>
<text x="56.2" y="52.5">PA4</text>
<text x="156.7" y="52.5">PH0-OSC_IN(PH0)</text>
<text x="184.1" y="50.8">5</text>
<text x="45.8" y="54.3">15</text>
<text x="45.8" y="57.9">16</text>
<text x="56.2" y="56.1">PA5</text>
<text x="56.2" y="59.6">PA6</text>
<text x="154.7" y="56.1">PH1-OSC_OUT(PH1)</text>
<text x="163.8" y="59.6">PH3-BOOT0</text>
<text x="184.1" y="54.3">6</text>
<text x="184.1" y="57.9">44</text>
<text x="45.8" y="61.4">17</text>
<text x="45.8" y="64.9">29</text>
<text x="56.2" y="63.1">PA7</text>
<text x="184.1" y="64.9">7</text>
<text x="45.8" y="68.4">30</text>
<text x="45.8" y="72">31</text>
<text x="56.2" y="66.7">PA8</text>
<text x="56.2" y="70.2">PA9</text>
<text x="170.6" y="66.7">NRST</text>
<text x="45.8" y="75.5">32</text>
<text x="56.2" y="73.7">PA10</text>
<text x="56.2" y="77.2">PA11</text>
<text x="45.8" y="79">33</text>
<text x="45.8" y="82.6">34</text>
<text x="56.2" y="80.8">PA12</text>
<text x="45.8" y="86.1">37</text>
<text x="45.8" y="89.6">38</text>
<text x="56.2" y="84.3">PA13(JTMS/SWDIO)</text>
<text x="56.2" y="87.8">PA14(JTCK/SWCLK)</text>
<text x="56.2" y="91.4">PA15(JTDI)</text>
<text x="45.8" y="96.7">18</text>
<text x="45.8" y="100.2">19</text>
<text x="56.2" y="98.4">PB0</text>
<text x="56.2" y="101.9">PB1</text>
<text x="45.8" y="103.7">20</text>
<text x="45.8" y="107.3">39</text>
<text x="56.2" y="105.5">PB2</text>
<text x="45.8" y="110.8">40</text>
<text x="56.2" y="109">PB3(JTDO/TRACESWO)</text>
<text x="56.2" y="112.5">PB4(NJTRST)</text>
<text x="45.8" y="114.3">41</text>
<text x="45.8" y="117.8">42</text>
<text x="56.2" y="116">PB5</text>
<text x="56.2" y="119.6">PB6</text>
<text x="45.8" y="121.4">43</text>
<text x="45.8" y="124.9">45</text>
<text x="56.2" y="123.1">PB7</text>
<text x="45.8" y="128.4">46</text>
<text x="45.8" y="131.9">21</text>
<text x="56.2" y="126.6">PB8</text>
<text x="56.2" y="130.2">PB9</text>
<text x="45.8" y="135.5">22</text>
<text x="56.2" y="133.7">PB10</text>
<text x="56.2" y="137.2">PB11</text>
<text x="45.8" y="139">25</text>
<text x="45.8" y="142.5">26</text>
<text x="56.2" y="140.7">PB12</text>
<text x="45.8" y="146.1">27</text>
<text x="45.8" y="149.6">28</text>
<text x="56.2" y="144.3">PB13</text>
<text x="56.2" y="147.8">PB14</text>
<text x="56.2" y="151.3">PB15</text>
<text x="74.1" y="216.6">35</text>
<text x="74.1" y="220.1">47</text>
<text x="84.4" y="218.4">VSS_2</text>
<text x="84.4" y="221.9">VSS</text>
<text x="140.8" y="218.4">VDD_2</text>
<text x="143.5" y="221.9">VDD</text>
<text x="155.9" y="216.6">36</text>
<text x="155.9" y="220.1">48</text>
<text x="75.4" y="227.2">8</text>
<text x="155.9" y="227.2">9</text>
<text x="74.1" y="230.7">23</text>
<text x="84.4" y="228.9">VSSA/VREF-_2</text>
<text x="84.4" y="232.5">VSSA/VREF-</text>
<text x="131.2" y="228.9">VDDA/VREF+_2</text>
<text x="133.9" y="232.5">VDDA/VREF+</text>
<text x="155.9" y="230.7">24</text>
<text x="75.4" y="237.8">1</text>
<text x="84.4" y="239.5">VBAT</text>
<text x="142.5" y="239.5">EPAD</text>
<text x="155.9" y="237.8">49</text>
</g>
</svg>
